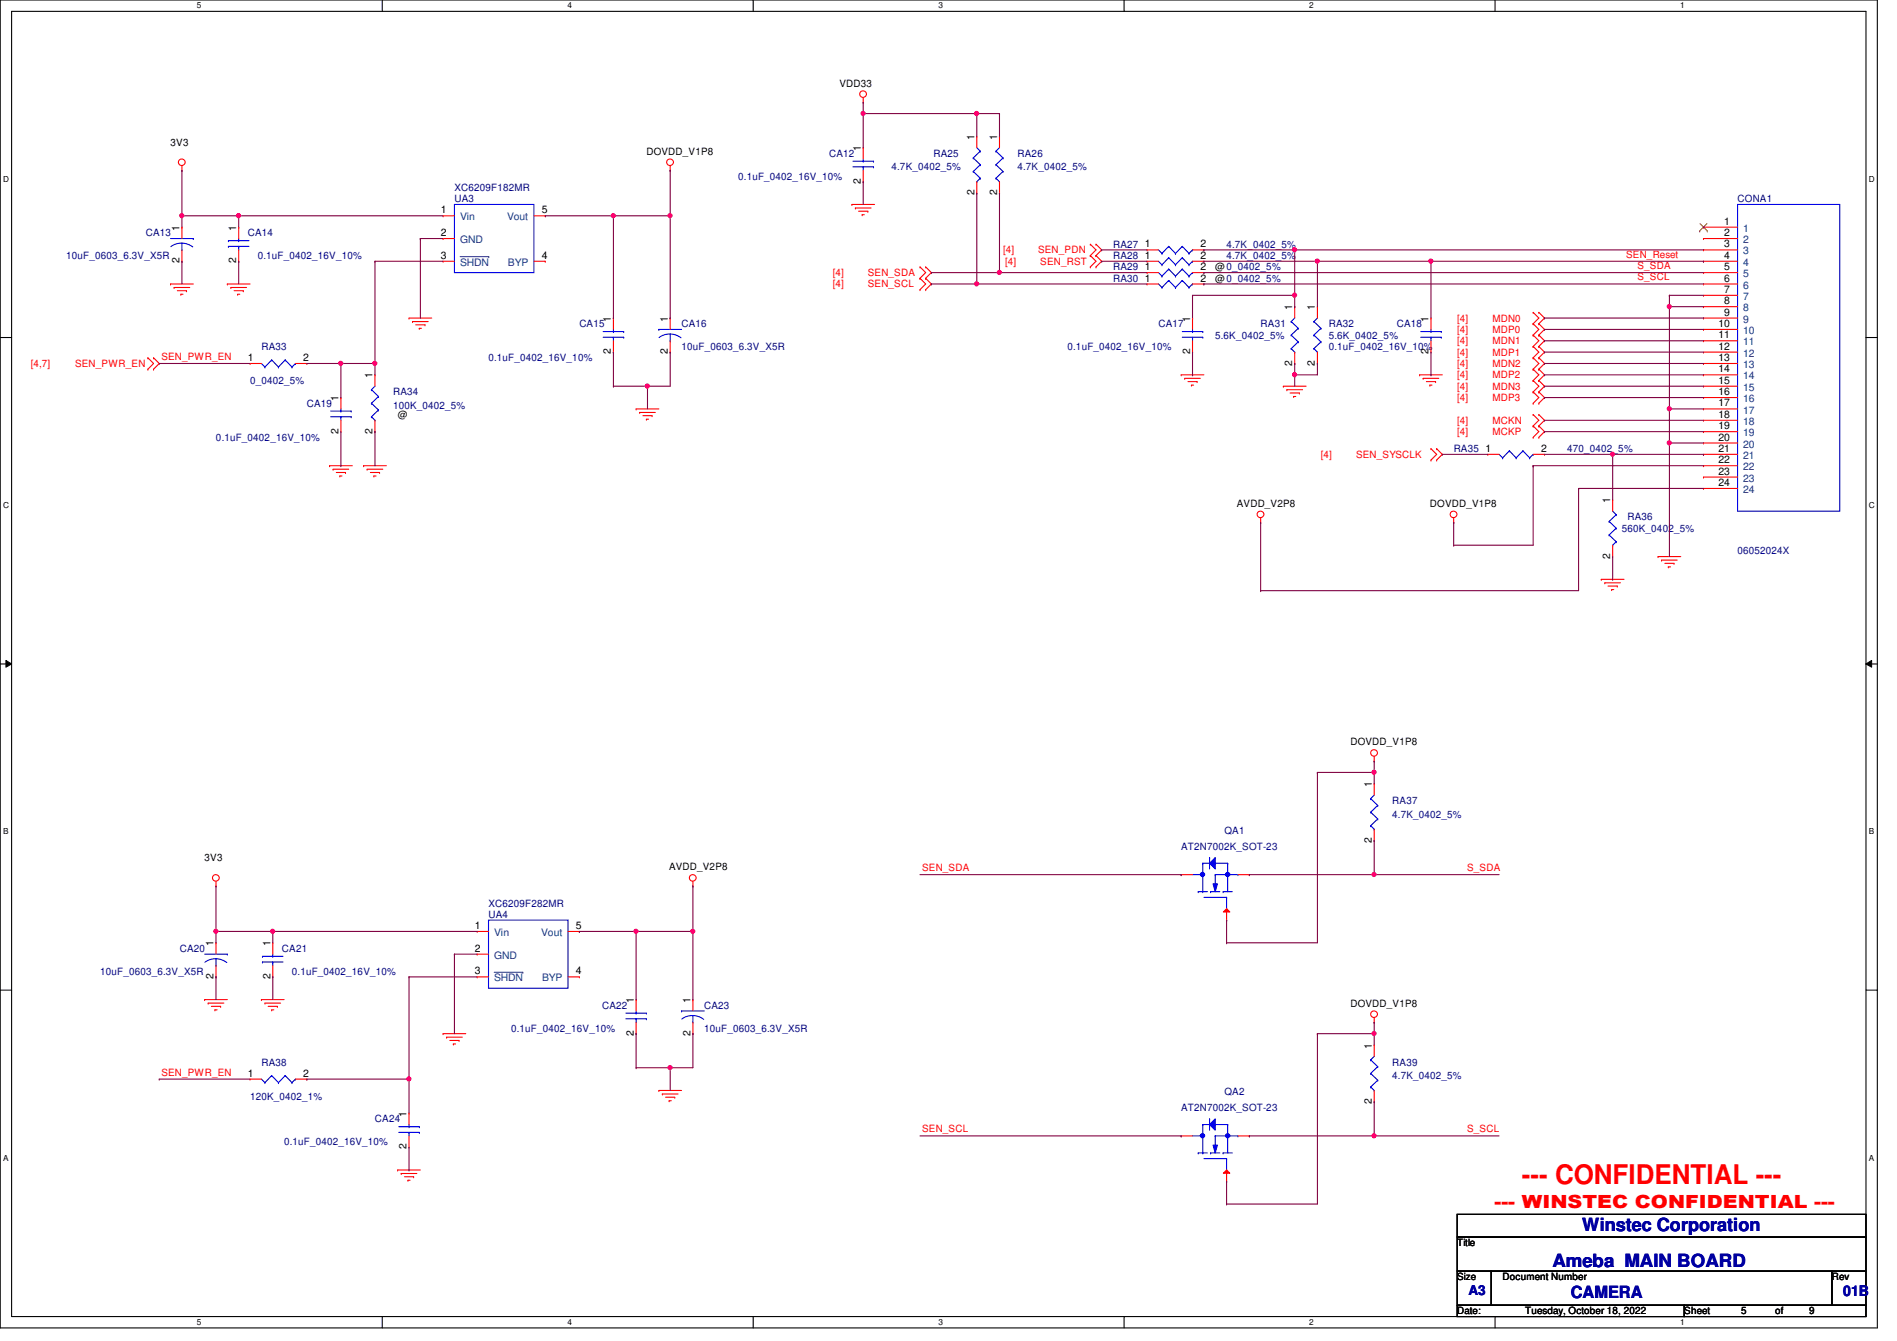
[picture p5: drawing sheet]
<svg xmlns="http://www.w3.org/2000/svg" width="297mm" height="210mm" viewBox="0 0 297 210" stroke-linecap="round" stroke-linejoin="round" font-family="sans-serif">
<path d="M0 0h294v207.9h-294zM1.8 1.8h290.4v204.3h-290.4z" fill="none" stroke="#000" stroke-width=".17"/>
<g fill="#fff">
<path d="M30.8 .2h.7v1.4h-.7z"/>
<path d="M30.8 206.2h.7v1.4h-.7z"/>
</g>
<path d="M59.9 0v1.8M59.9 206.1v1.8" fill="none" stroke="#000" stroke-width=".17"/>
<g fill="#fff">
<path d="M88.9 .2h.6v1.4h-.6z"/>
<path d="M88.9 206.2h.6v1.4h-.6z"/>
</g>
<path d="M117.9 0v1.8M117.9 206.1v1.8" fill="none" stroke="#000" stroke-width=".17"/>
<g fill="#fff">
<path d="M146.9 .2h.7v1.4h-.7z"/>
<path d="M146.9 206.2h.7v1.4h-.7z"/>
</g>
<path d="M176 0v1.8M176 206.1v1.8" fill="none" stroke="#000" stroke-width=".17"/>
<g fill="#fff">
<path d="M205 .2h.7v1.4h-.7z"/>
<path d="M205 206.2h.7v1.4h-.7z"/>
</g>
<path d="M234.1 0v1.8M234.1 206.1v1.8" fill="none" stroke="#000" stroke-width=".17"/>
<g fill="#fff">
<path d="M263.1 .2h.7v1.4h-.7z"/>
<path d="M263.1 206.2h.7v1.4h-.7z"/>
<path d="M.5 27.3h.9v1.4h-.9z"/>
<path d="M292.6 27.3h.9v1.4h-.9z"/>
<path d="M.5 78.4h.9v1.4h-.9z"/>
<path d="M292.6 78.4h.9v1.4h-.9z"/>
</g>
<path d="M0 52.8h1.8M292.2 52.8h1.8" fill="none" stroke="#000" stroke-width=".17"/>
<g fill="#fff">
<path d="M.5 129.5h.8v1.4h-.8z"/>
<path d="M292.6 129.5h.9v1.4h-.9z"/>
</g>
<path d="M0 103.9h1.8M292.2 103.9h1.8" fill="none" stroke="#000" stroke-width=".17"/>
<path d="M.9 103.4l.9 .5-.9 .5zM292.2 103.9l.9-.5v1z" fill="#000"/>
<path d="M.9 103.4l.9 .5-.9 .5zM292.2 103.9l.9-.5v1z" fill="none" stroke="#000" stroke-width=".16"/>
<g fill="#fff">
<path d="M.5 180.5h.8v1.4h-.8z"/>
<path d="M292.6 180.5h.9v1.4h-.9z"/>
</g>
<path d="M0 155h1.8M292.2 155h1.8M228.2 190.1h64v3.5h-64zM228.2 193.6h64v5.4h-64zM228.2 199h5.3v5.3h-5.3zM233.5 199h53.3v5.3h-53.3zM286.8 199h5.4v5.3h-5.4zM228.2 204.3h35.5v1.8h-35.5zM263.7 204.3h28.5v1.8h-28.5z" fill="none" stroke="#000" stroke-width=".17"/>
<g fill="none" stroke="#f00" stroke-width=".17">
<path d="M135.2 16h.1M135.2 15.3v.7M28.5 26.7h.1M28.5 35.6h.1M28.5 26v.7M28.5 35.6v1.7M28.5 39.1v1.8M37.4 35.6h.1M37.4 35.6v1.7M37.4 39.1v1.8M104.9 26.7h.1M104.9 26v.7"/>
<path d="M133.4 32h.1M133.4 32h3.5M133.9 32.6h.1M133.9 32.6h2.5M134.4 33.1h1.5M135 33.6h.1M135 33.6h.3M135.9 33.1h.1M170.7 38.2h.1M170.7 38.2l.9 .9-.9 .9M171.6 38.2h.1M171.6 38.2l.9 .9-.9 .9"/>
<path d="M23.2 57.8h.1M23.2 56h.1M23.2 56l.8 .9-.8 .9M24 56h.1M24 57.8h.1M24 56l.9 .9-.9 .9M26.7 44.4h.1M26.7 44.4h3.6M27.3 45h.1M27.3 45h2.4M27.8 45.5h1.4M28.3 46.1h.1"/>
<path d="M28.3 46.1h.4M28.5 40.9h.1M29.2 45.5h.1M35.6 44.4h.1M35.6 44.4h3.6M36.1 45h.1M36.1 45h2.5M36.7 45.5h1.4M37.2 46.1h.1M37.2 46.1h.3M37.4 40.9h.1M38.1 45.5h.1"/>
<path d="M64 49.8h.1M64 49.8h3.6M64.6 50.3h.1M64.6 50.3h2.5M65.1 50.8h1.4M65.7 51.4h.1M65.7 51.4h.3M66.5 50.8h.1M144.1 43.6h.1M144.1 41.8h.1M144.1 45.3h.1M144.1 41.8l.8 .9-.8 .9"/>
<path d="M144.1 43.6l.8 .8-.8 .9M144.9 41.8h.1M144.9 43.6h.1M144.9 45.3h.1M144.9 41.8l.9 .9-.9 .9M144.9 43.6l.9 .8-.9 .9M170.7 40h.1M170.7 41.8h.1M170.7 40l.9 .9-.9 .9M171.6 40h.1M171.6 41.8h.1M171.6 40l.9 .9-.9 .9"/>
<path d="M179.6 42.7h.1M179.6 42.7h1.8M185 58.7h.1M185 58.7h3.5M185.5 59.2h.1M185.5 59.2h2.5M186 59.7h1.4M186.7 49.8h.1M186.7 55.1h.1M186.7 42.7h1.8M186.7 49.8v1.8M186.7 53.3v1.8"/>
<path d="M187.4 59.7h.1M188.5 42.7h.1M206.3 48h.1M206.3 56.9h.1M206.3 48v1.8M206.3 55.1v1.8M222.3 58.7h.1M222.3 58.7h3.5M222.8 59.2h.1M222.8 59.2h2.5M223.3 59.7h1.5M224.8 59.7h.1"/>
<path d="M240.1 56h.1M240.1 54.2h.1M240.1 52.5h.1M240.1 50.7h.1M240.1 48.9h.1M240.1 59.6h.1M240.1 57.8h.1M240.1 54.2l.9 .9-.9 .9M240.1 52.5l.9 .8-.9 .9M240.1 48.9l.9 .9-.9 .9M240.1 50.7l.9 .9-.9 .9M240.1 57.8l.9 .9-.9 .9"/>
<path d="M240.1 56l.9 .9-.9 .9M240.1 59.6l.9 .9-.9 .8M241 54.2h.1M241 56h.1M241 52.5h.1M241 48.9h.1M241 50.7h.1M241 57.8h.1M241 59.6h.1M241 54.2l.8 .9-.8 .9M241 52.5l.8 .8-.8 .9M241 48.9l.8 .9-.8 .9"/>
<path d="M241 50.7l.8 .9-.8 .9M241 57.8l.8 .9-.8 .9M241 56l.8 .9-.8 .9M241 59.6l.8 .9-.8 .8M51.6 72.9h.1M51.6 72.9h3.6M52.2 73.4h.1M52.2 73.4h2.4M52.7 74h1.4M53.2 74.5h.1M53.2 74.5h.3M54.1 74h.1"/>
<path d="M56.9 72.9h.1M56.9 72.9h3.6M57.5 73.4h.1M57.5 73.4h2.4M58 74h1.4M58.5 74.5h.1M58.5 74.5h.4M59.4 74h.1M99.6 64h.1M99.6 64h3.6M100.2 64.6h.1M100.2 64.6h2.4"/>
<path d="M100.7 65.1h1.4M101.2 65.6h.1M101.2 65.6h.4M102.1 65.1h.1M186.6 60.3h.1M186.6 60.3h.3M201 60.5h.1M201 60.5h3.5M201.5 61h.1M201.5 61h2.5M202 61.5h1.5M202.6 62.1h.1"/>
<path d="M202.6 62.1h.3M203.5 61.5h.1M223.9 60.3h.1M223.9 60.3h.3M224.1 72h.1M224.1 70.2h.1M224.1 70.2l.9 .9-.9 .9M225 70.2h.1M225 72h.1M225 70.2l.8 .9-.8 .9M240.1 68.5h.1M240.1 66.7h.1"/>
<path d="M240.1 64.9h.1M240.1 63.1h.1M240.1 61.3h.1M240.1 66.7l.9 .9-.9 .9M240.1 64.9l.9 .9-.9 .9M240.1 61.3l.9 .9-.9 .9M241 66.7h.1M241 68.5h.1M241 64.9h.1M241 61.3h.1M241 63.1h.1M241 66.7l.8 .9-.8 .9"/>
<path d="M241 64.9l.8 .9-.8 .9M241 61.3l.8 .9-.8 .9M197.4 81.8h.1M197.4 81.1v.7M227.6 81.8h.1M227.6 81.1v.7M250.7 90.7h.1M250.7 90.7h3.6M251.3 91.2h.1M251.3 91.2h2.4M251.8 91.7h1.4M252.3 92.3h.1"/>
<path d="M252.3 92.3h.4M253.2 91.7h.1M259.6 87.1h.1M259.6 87.1h3.6M260.2 87.7h.1M260.2 87.7h2.4M260.7 88.2h1.4M261.2 88.7h.1M261.2 88.7h.4M262.1 88.2h.1M215.2 119.1h.1M215.2 118.4v.7"/>
<path d="M33.8 138.7h.1M33.8 138v.7M108.5 138.7h.1M108.5 138v.7M32 156.5h.1M32 156.5h3.6M32.6 157h.1M32.6 157h2.4M33.1 157.5h1.4M33.7 158.1h.1M33.7 158.1h.3M33.8 147.6h.1"/>
<path d="M33.8 152.9h.1M33.8 147.6v1.8M33.8 151.1v1.8M34.5 157.5h.1M40.9 156.5h.1M40.9 156.5h3.6M41.5 157h.1M41.5 157h2.4M42 157.5h1.4M42.5 158.1h.1M42.5 158.1h.4M43.4 157.5h.1"/>
<path d="M215.2 159.3v.7M69.4 161.8h.1M69.4 161.8h3.5M69.9 162.3h.1M69.9 162.3h2.5M70.4 162.9h1.5M71 163.4h.1M71 163.4h.3M71.9 162.9h.1M103.2 170.7h.1M103.2 170.7h3.5M103.7 171.2h.1"/>
<path d="M103.7 171.2h2.5M104.2 171.7h1.5M104.8 172.3h.1M104.8 172.3h.3M105.7 171.7h.1M215.2 160h.1M62.3 183.1h.1M62.3 183.1h3.5M62.8 183.7h.1M62.8 183.7h2.5M63.3 184.2h1.5M63.9 184.7h.1"/>
<path d="M63.9 184.7h.3M64.8 184.2h.1"/>
<circle cx="135.2" cy="14.7" r=".52"/>
<circle cx="28.5" cy="25.4" r=".52"/>
<circle cx="104.9" cy="25.4" r=".52"/>
<circle cx="197.4" cy="80.5" r=".52"/>
<circle cx="227.6" cy="80.5" r=".52"/>
<circle cx="215.2" cy="117.9" r=".52"/>
<circle cx="33.8" cy="137.4" r=".52"/>
<circle cx="108.5" cy="137.4" r=".52"/>
<circle cx="215.2" cy="158.7" r=".52"/>
</g>
<g fill="none" stroke="#00f" stroke-width=".17">
<path d="M26.7 37.3h3.6M28.5 39.1h.1M28.5 38.1l.7 .1 1 .5M28.5 38.1l-1.1 .1-.6 .4M28.5 38.1v1M30.3 37.3h.1M35.8 38.6h.1M35.8 37.7h.1M35.8 38.6h3.2M35.8 37.7h3.2M37.4 37.7h.1M37.4 38.6h.1"/>
<path d="M37.4 37.3v.4M37.4 38.6v.5M181.4 42.7l.5 .5M181.9 43.2h.1M183 42.1h.1M183 42.1l-1.1 1.1M183 42.1l1.1 1.1M184.1 43.2h.1M185.1 42.1h.1M185.1 42.1l-1 1.1M185.1 42.1l1.1 1.1M185.1 52.8h3.2"/>
<path d="M185.1 51.9h3.2M186.2 43.2h.1M186.7 42.7h.1M186.7 51.9h.1M186.7 52.8h.1M186.7 42.7l-.5 .5M186.7 51.6v.3M186.7 52.8v.5M188.3 52.8h.1M188.3 51.9h.1M205.7 50.3h.1M205.7 52.5h.1"/>
<path d="M205.7 54.6h.1M205.7 50.3l1.1 1.1M205.7 52.5l1.1 1M205.7 54.6l.6 .5M206.3 55.1h.1M206.3 49.8l-.6 .5M206.8 51.4h.1M206.8 53.5h.1M206.8 51.4l-1.1 1.1M206.8 53.5l-1.1 1.1M32 149.4h3.6M33.8 151.1h.1"/>
<path d="M33.8 150.1l.7 .1 1 .5M33.8 150.1l-1.1 .2-.6 .3M33.8 150.1v1M35.6 149.4h.1"/>
</g>
<path d="M189.4 135.1l.9-.9v1.8z" fill="#00f"/>
<g fill="none" stroke="#00f" stroke-width=".17">
<path d="M186.7 136.9h1.6M187.6 139.6h.1M187.6 139.6h1.5M188.3 135.1h.1M188.3 139.6h.1M188.3 136.9h.1M188.3 135.1h1.1M188.3 135.1v4.5M189.4 135.1l.9-.9v1.8zM189.4 134.2h.1M189.4 134.2v1.8M189.6 139.6h.1"/>
<path d="M189.6 139.6h1.4M190.3 135.1h.1M190.3 136.9h.1M190.3 135.1h1.9M190.3 136.9h3.5M190.3 136.9v1.8M191.5 139.6h.1M191.5 139.6h1.5M192.2 135.1h.1M192.2 135.1v4.5M193.8 136.9h.1M188.5 140.5h3.6"/>
<path d="M192.1 140.5h.1M192.1 142.2h.1M192.1 140.5v1.7"/>
</g>
<path d="M189.9 138.3h.7l-.3 1.3z" fill="#00f"/>
<path d="M189.9 138.3h.7l-.3 1.3z" fill="none" stroke="#00f" stroke-width=".17"/>
<circle cx="188.3" cy="136.9" r=".33" fill="#00f"/>
<circle cx="188.3" cy="136.9" r=".33" fill="none" stroke="#00f" stroke-width=".17"/>
<circle cx="192.2" cy="136.9" r=".33" fill="#00f"/>
<circle cx="192.2" cy="136.9" r=".33" fill="none" stroke="#00f" stroke-width=".17"/>
<path d="M185 136.9h.1M185 136.9h1.7" fill="none" stroke="#f00" stroke-width=".17"/>
<path d="M191.6 142.7l.5-.5 .5 .5z" fill="#f00"/>
<g fill="none" stroke="#f00" stroke-width=".17">
<path d="M179.6 39.1h.1M179.6 39.1h1.8M186.7 39.1h1.8M188.5 39.1h.1M96.1 49.8h.1M96.1 55.1h.1M96.1 49.8v1.8M96.1 53.3v1.8M179.6 44.4h.1M179.6 44.4h1.8M186.7 44.4h1.8M188.5 44.4h.1"/>
<path d="M202.7 48h.1M202.7 56.9h.1M202.7 48v1.8M202.7 55.1v1.8M193.8 136.9h1.8M195.6 136.9h.1M42.7 147.6h.1M42.7 152.9h.1M42.7 147.6v1.8M42.7 151.1v1.8M191.6 142.7l.5-.5 .5 .5zM192.1 144h.1"/>
<path d="M192.1 142.2v1.8"/>
</g>
<g fill="none" stroke="#00f" stroke-width=".17">
<path d="M181.4 39.1l.5 .6M181.9 39.7h.1M183 38.6h.1M183 38.6l-1.1 1.1M183 38.6l1.1 1.1M184.1 39.7h.1M185.1 38.6h.1M185.1 38.6l-1 1.1M185.1 38.6l1.1 1.1M186.2 39.7h.1M186.7 39.1h.1M186.7 39.1l-.5 .6"/>
<path d="M94.4 52.8h3.3M94.4 51.9h3.3M96.1 51.9h.1M96.1 52.8h.1M96.1 51.6v.3M96.1 52.8v.5M97.7 52.8h.1M97.7 51.9h.1M181.4 44.4l.5 .6M181.9 45h.1M183 43.9h.1M183 43.9l-1.1 1.1"/>
<path d="M183 43.9l1.1 1.1M184.1 45h.1M185.1 43.9h.1M185.1 43.9l-1 1.1M185.1 43.9l1.1 1.1M186.2 45h.1M186.7 44.4h.1M186.7 44.4l-.5 .6M202.2 50.3h.1M202.2 52.5h.1M202.2 54.6h.1M202.2 50.3l1.1 1.1"/>
<path d="M202.2 52.5l1.1 1M202.2 54.6l.5 .5M202.7 55.1h.1M202.7 49.8l-.5 .5M203.3 51.4h.1M203.3 53.5h.1M203.3 51.4l-1.1 1.1M203.3 53.5l-1.1 1.1M41.1 150.6h.1M41.1 149.7h.1M41.1 150.6h3.2M41.1 149.7h3.2"/>
<path d="M42.7 149.7h.1M42.7 150.6h.1M42.7 149.4v.3M42.7 150.6v.5"/>
</g>
<path d="M189.4 176l.9-.9v1.8z" fill="#00f"/>
<g fill="none" stroke="#00f" stroke-width=".17">
<path d="M186.7 177.8h1.6M188.3 176h.1M188.3 177.8h.1M188.3 176h1.1M188.3 176v4.5M189.4 176l.9-.9v1.8zM189.4 175.1h.1M189.4 175.1v1.8M190.3 176h.1M190.3 177.8h.1M190.3 176h1.9M190.3 177.8h3.5"/>
<path d="M190.3 177.8v1.8M192.2 176h.1M192.2 176v4.5M193.8 177.8h.1M187.6 180.5h.1M187.6 180.5h1.5M188.3 180.5h.1M188.5 181.4h3.6M189.6 180.5h.1M189.6 180.5h1.4M191.5 180.5h.1M191.5 180.5h1.5"/>
<path d="M192.1 181.4h.1M192.1 183.1h.1M192.1 181.4v1.7"/>
</g>
<path d="M189.9 179.2h.7l-.3 1.3z" fill="#00f"/>
<path d="M189.9 179.2h.7l-.3 1.3z" fill="none" stroke="#00f" stroke-width=".17"/>
<circle cx="188.3" cy="177.8" r=".33" fill="#00f"/>
<circle cx="188.3" cy="177.8" r=".33" fill="none" stroke="#00f" stroke-width=".17"/>
<circle cx="192.2" cy="177.8" r=".33" fill="#00f"/>
<circle cx="192.2" cy="177.8" r=".33" fill="none" stroke="#00f" stroke-width=".17"/>
<path d="M185 177.8h.1M185 177.8h1.7" fill="none" stroke="#f00" stroke-width=".17"/>
<path d="M191.6 183.6l.5-.5 .5 .5z" fill="#f00"/>
<g fill="none" stroke="#f00" stroke-width=".17">
<path d="M69.4 33.8h.1M69.4 37.3h.1M69.4 37.3h1.8M69.4 33.8h1.8M83.6 33.8h1.8M85.4 33.8h.1M135.2 23.1h.1M135.2 28.4h.1M135.2 23.1v1.8M135.2 26.7v1.7M152.9 21.3h.1M152.9 30.2h.1"/>
<path d="M152.9 21.3v1.8M152.9 28.4v1.8M156.5 21.3h.1M156.5 30.2h.1M156.5 21.3v1.8M156.5 28.4v1.8M266.7 35.6h.1M266.7 37.3h.1M266.7 39.1h.1M266.7 35.6h5.4M266.7 37.3h5.4M266.7 39.1h5.4"/>
<path d="M39.2 56.9h.1M39.2 56.9h1.7M46.3 56.9h1.7M48 56.9h.1M58.7 58.7h.1M58.7 58.7v1.8M69.4 40.9h.1M69.4 40.9h1.8M83.6 40.9h1.8M85.4 40.9h.1M104.9 49.8h.1M104.9 55.1h.1"/>
<path d="M104.9 49.8v1.8M104.9 53.3v1.8M179.6 40.9h.1M179.6 40.9h1.8M186.7 40.9h1.8M188.5 40.9h.1M224.1 49.8h.1M224.1 55.1h.1M224.1 49.8v1.8M224.1 53.3v1.8M266.7 40.9h.1M266.7 42.7h.1"/>
<path d="M266.7 44.4h.1M266.7 46.2h.1M266.7 48h.1M266.7 49.8h.1M266.7 51.6h.1M266.7 53.3h.1M266.7 55.1h.1M266.7 56.9h.1M266.7 58.7h.1M266.7 40.9h5.4M266.7 42.7h5.4M266.7 44.4h5.4"/>
<path d="M266.7 46.2h5.4M266.7 48h5.4M266.7 49.8h5.4M266.7 51.6h5.4M266.7 53.3h5.4M266.7 55.1h5.4M266.7 56.9h5.4M266.7 58.7h5.4M53.4 62.2h.1M53.4 67.6h.1M53.4 62.2v1.8M53.4 65.8v1.8"/>
<path d="M58.7 67.6h.1M58.7 65.8v1.8M233 71.1h.1M233 71.1h1.7M240.1 71.1h1.7M241.8 71.1h.1M252.5 78.2h.1M252.5 78.2v1.8M266.7 60.5h.1M266.7 62.2h.1M266.7 64h.1M266.7 65.8h.1"/>
<path d="M266.7 67.6h.1M266.7 69.3h.1M266.7 71.1h.1M266.7 72.9h.1M266.7 74.7h.1M266.7 76.5h.1M266.7 71.1h5.4M266.7 60.5h5.4M266.7 62.2h5.4M266.7 64h5.4M266.7 65.8h5.4M266.7 67.6h5.4"/>
<path d="M266.7 69.3h5.4M266.7 72.9h5.4M266.7 74.7h5.4M266.7 76.5h5.4M252.5 87.1h.1M252.5 85.3v1.8M215.2 122.7h.1M215.2 131.6h.1M215.2 122.7v1.8M215.2 129.8v1.8M74.7 145.8h.1M74.7 152.9h.1"/>
<path d="M74.7 149.4h.1M74.7 145.8h1.8M74.7 152.9h1.8M74.7 149.4h1.8M88.9 145.8h1.8M88.9 152.9h1.8M90.7 145.8h.1M90.7 152.9h.1M99.6 156.5h.1M99.6 156.5v1.7M108.5 156.5h.1M108.5 156.5v1.7"/>
<path d="M39.2 168.9h.1M39.2 168.9h1.7M46.3 168.9h1.7M48 168.9h.1M64 174.2h.1M64 179.6h.1M64 174.2v1.8M64 177.8v1.8M99.6 161.8h.1M99.6 160v1.8M108.5 161.8h.1M108.5 160v1.8"/>
<path d="M193.8 177.8h1.8M195.6 177.8h.1M215.2 163.6h.1M215.2 172.5h.1M215.2 163.6v1.8M215.2 170.7v1.8M191.6 183.6l.5-.5 .5 .5zM192.1 184.9h.1M192.1 183.1v1.8"/>
</g>
<g fill="none" stroke="#00f" stroke-width=".17">
<path d="M71.2 32h12.4v10.7h-12.4zM133.6 26.1h3.2M133.6 25.2h3.2M135.2 25.2h.1M135.2 26.1h.1M135.2 24.9v.3M135.2 26.1v.6M136.8 26.1h.1M136.8 25.2h.1M152.4 24.7h.1M152.4 26.8h.1M152.4 24.7l1.1 1.1"/>
<path d="M152.4 26.8l1.1 1.1M152.9 28.4h.1M152.9 23.1l.6 .6M153.5 23.7h.1M153.5 25.8h.1M153.5 27.9h.1M153.5 23.7l-1.1 1M153.5 25.8l-1.1 1M153.5 27.9l-.6 .5M156 23.7h.1M156 25.8h.1M156 27.9h.1"/>
<path d="M156 23.7l1.1 1M156 25.8l1.1 1M156 27.9l.5 .5M156.5 28.4h.1M156.5 23.1l-.5 .6M157.1 24.7h.1M157.1 26.8h.1M157.1 24.7l-1.1 1.1M157.1 26.8l-1.1 1.1M272.1 32h16v48h-16zM40.9 56.9l.6 .5M41.5 57.4h.1"/>
<path d="M42.5 56.3h.1M42.5 56.3l-1 1.1M42.5 56.3l1.1 1.1M43.6 57.4h.1M44.7 56.3h.1M44.7 56.3l-1.1 1.1M44.7 56.3l1 1.1M45.7 57.4h.1M46.3 56.9h.1M46.3 56.9l-.6 .5M103.2 51.6h.1M103.2 51.6h3.5"/>
<path d="M104.9 53.3h.1M104.9 52.3l-1.1 .2-.6 .3M104.9 52.3l.7 .1 1 .5M104.9 52.3v1M181.4 40.9l.5 .5M181.9 41.4h.1M183 40.3h.1M183 40.3l-1.1 1.1M183 40.3l1.1 1.1M184.1 41.4h.1M185.1 40.3h.1M185.1 40.3l-1 1.1"/>
<path d="M185.1 40.3l1.1 1.1M186.2 41.4h.1M186.7 40.9h.1M186.7 40.9l-.5 .5M222.5 52.8h3.2M222.5 51.9h3.2M224.1 51.9h.1M224.1 52.8h.1M224.1 51.6v.3M224.1 52.8v.5M225.7 52.8h.1M225.7 51.9h.1"/>
<path d="M51.8 65.2h3.2M51.8 64.3h3.2M53.4 64.3h.1M53.4 65.2h.1M53.4 64v.3M53.4 65.2v.6M55 65.2h.1M55 64.3h.1M58.2 61h.1M58.2 63.1h.1M58.2 65.2h.1M58.2 61l1.1 1.1"/>
<path d="M58.2 63.1l1.1 1.1M58.2 65.2l.5 .6M58.7 65.8h.1M58.7 60.5l-.5 .5M59.3 62.1h.1M59.3 64.2h.1M59.3 62.1l-1.1 1M59.3 64.2l-1.1 1M234.7 71.1l.6 .6M235.3 71.7h.1M236.3 70.6h.1M236.3 70.6l-1 1.1"/>
<path d="M236.3 70.6l1.1 1.1M237.4 71.7h.1M238.5 70.6h.1M238.5 70.6l-1.1 1.1M238.5 70.6l1 1.1M239.5 71.7h.1M240.1 71.1h.1M240.1 71.1l-.6 .6M252 81.6h.1M252 83.7h.1M252 81.6l1.1 1.1M252 83.7l1.1 1.1"/>
<path d="M252.5 85.3h.1M252.5 80l.6 .6M253.1 80.6h.1M253.1 82.7h.1M253.1 84.8h.1M253.1 80.6l-1.1 1M253.1 82.7l-1.1 1M253.1 84.8l-.6 .5M214.6 125h.1M214.6 127.1h.1M214.6 129.2h.1M214.6 125l1.1 1.1"/>
<path d="M214.6 127.1l1.1 1.1M214.6 129.2l.6 .6M215.2 129.8h.1M215.2 124.5l-.6 .5M215.7 126.1h.1M215.7 128.2h.1M215.7 126.1l-1.1 1M215.7 128.2l-1.1 1M76.5 144h12.4v10.7h-12.4zM98 159.5h3.2M98 158.6h3.2M99.6 158.6h.1"/>
<path d="M99.6 159.5h.1M99.6 158.2v.4M99.6 159.5v.5M101.2 159.5h.1M101.2 158.6h.1M106.7 158.2h.1M106.7 158.2h3.6M108.5 159l-1.1 .2-.6 .3M108.5 159l.7 .1 1 .5M108.5 159v1M40.9 168.9l.6 .6M41.5 169.5h.1"/>
<path d="M42.5 168.4h.1M42.5 168.4l-1 1.1M42.5 168.4l1.1 1.1M43.6 169.5h.1M44.7 168.4h.1M44.7 168.4l-1.1 1.1M44.7 168.4l1 1.1M45.7 169.5h.1M46.3 168.9h.1M46.3 168.9l-.6 .6M62.4 177.2h3.3M62.4 176.4h3.3"/>
<path d="M64 176.4h.1M64 177.2h.1M64 176v.4M64 177.2v.6M65.7 177.2h.1M65.7 176.4h.1M108.5 160h.1M214.6 165.9h.1M214.6 168h.1M214.6 170.1h.1M214.6 165.9l1.1 1.1M214.6 168l1.1 1.1"/>
<path d="M214.6 170.1l.6 .6M215.2 170.7h.1M215.2 165.4l-.6 .5M215.7 167h.1M215.7 169.1h.1M215.7 167l-1.1 1M215.7 169.1l-1.1 1"/>
</g>
<path d="M266.1 36.2h.1M266.2 35l1.1 1.2M267.3 35l-1.2 1.2M267.3 36.2h.1" fill="none" stroke="#7f4000" stroke-width=".16"/>
<path d="M72 40.2h4.5M76.5 40.2h.1M77.4 152.2h4.5M81.9 152.2h.1" fill="none" stroke="#00407f" stroke-width=".16"/>
<g fill="none" stroke="#7f0040" stroke-width=".17">
<path d="M135.2 28.4h.1M135.2 28.4v3.6M24.9 56.9h.1M24.9 56.9h14.3M188.5 42.7h.1M188.5 44.4h.1M188.5 42.7h78.2M188.5 44.4h78.2M241.8 55.1h.1M241.8 53.3h.1M241.8 49.8h.1M241.8 51.6h.1"/>
<path d="M241.8 58.7h.1M241.8 56.9h.1M241.8 56.9h24.9M241.8 55.1h24.9M241.8 53.3h24.9M241.8 49.8h24.9M241.8 51.6h24.9M241.8 58.7h24.9M261.4 46.2h.1M261.4 48h.1M261.4 46.2v17.8M261.4 46.2h5.3"/>
<path d="M261.4 48h5.3M225.8 71.1h.1M225.8 71.1h7.2M241.8 67.6h.1M241.8 65.8h.1M241.8 62.2h.1M241.8 60.5h.1M241.8 67.6h24.9M241.8 65.8h24.9M241.8 62.2h24.9M241.8 60.5h24.9"/>
</g>
<circle cx="261.4" cy="64" r=".32" fill="#f0f"/>
<circle cx="261.4" cy="64" r=".32" fill="none" stroke="#f0f" stroke-width=".17"/>
<circle cx="261.4" cy="48" r=".32" fill="#f0f"/>
<circle cx="261.4" cy="48" r=".32" fill="none" stroke="#f0f" stroke-width=".17"/>
<path d="M261.4 64h.1M261.4 69.3h.1M261.4 64h5.3M261.4 64v23.1M261.4 69.3h5.3" fill="none" stroke="#7f0040" stroke-width=".17"/>
<circle cx="261.4" cy="69.3" r=".32" fill="#f0f"/>
<circle cx="261.4" cy="69.3" r=".32" fill="none" stroke="#f0f" stroke-width=".17"/>
<path d="M145.8 42.7h.1M145.8 42.7h10.7M241.8 71.1h10.7M252.5 71.1h.1" fill="none" stroke="#7f0040" stroke-width=".17"/>
<circle cx="156.5" cy="42.6" r=".32" fill="#f0f"/>
<circle cx="156.5" cy="42.6" r=".32" fill="none" stroke="#f0f" stroke-width=".17"/>
<path d="M145.8 44.4h.1M145.8 44.4h7.1" fill="none" stroke="#7f0040" stroke-width=".17"/>
<circle cx="152.9" cy="44.4" r=".32" fill="#f0f"/>
<circle cx="152.9" cy="44.4" r=".32" fill="none" stroke="#f0f" stroke-width=".17"/>
<g fill="none" stroke="#7f0040" stroke-width=".17">
<path d="M96.1 33.8h.1M96.1 33.8v16M96.1 33.8h8.8v16M172.5 39.1h.1M172.5 39.1h7.1M188.5 39.1h.1M188.5 39.1h14.2M96.1 49.8h.1M96.1 55.1h.1M96.1 55.1v5.4M104.9 49.8h.1M104.9 55.1h.1"/>
<path d="M104.9 55.1v5.4h-8.8M172.5 40.9h.1M172.5 40.9h7.1M188.5 40.9h.1M188.5 40.9h17.8M96.1 60.5h.1M101.4 60.5h.1M101.4 60.5v3.5"/>
</g>
<circle cx="101.4" cy="60.4" r=".32" fill="#f0f"/>
<circle cx="101.4" cy="60.4" r=".32" fill="none" stroke="#f0f" stroke-width=".17"/>
<path d="M85.4 33.8h.1M85.4 33.8h10.7" fill="none" stroke="#7f0040" stroke-width=".17"/>
<circle cx="96" cy="33.8" r=".32" fill="#f0f"/>
<circle cx="96" cy="33.8" r=".32" fill="none" stroke="#f0f" stroke-width=".17"/>
<path d="M104.9 26.7h.1M104.9 26.7v7.1" fill="none" stroke="#7f0040" stroke-width=".17"/>
<circle cx="104.9" cy="33.8" r=".32" fill="#f0f"/>
<circle cx="104.9" cy="33.8" r=".32" fill="none" stroke="#f0f" stroke-width=".17"/>
<path d="M135.2 16h.1M135.2 17.8h.1M135.2 16v1.8M135.2 17.8h17.7" fill="none" stroke="#7f0040" stroke-width=".17"/>
<circle cx="152.9" cy="17.8" r=".32" fill="#f0f"/>
<circle cx="152.9" cy="17.8" r=".32" fill="none" stroke="#f0f" stroke-width=".17"/>
<circle cx="135.1" cy="17.8" r=".32" fill="#f0f"/>
<circle cx="135.1" cy="17.8" r=".32" fill="none" stroke="#f0f" stroke-width=".17"/>
<g fill="none" stroke="#7f0040" stroke-width=".17">
<path d="M135.2 17.8h.1M135.2 17.8v5.3M152.9 17.8h.1M152.9 17.8v3.5M152.9 17.8h3.6M156.5 17.8h.1M156.5 17.8v3.5M28.5 26.7h.1M28.5 26.7v7.1M152.9 30.2h.1M152.9 30.2v14.2M156.5 30.2h.1"/>
<path d="M156.5 30.2v12.5M28.5 40.9h.1M28.5 40.9v3.5M37.4 40.9h.1M37.4 40.9v3.5M152.9 44.4h.1M152.9 44.4h26.7M156.5 42.7h.1M156.5 42.7h23.1"/>
</g>
<circle cx="28.5" cy="33.8" r=".32" fill="#f0f"/>
<circle cx="28.5" cy="33.8" r=".32" fill="none" stroke="#f0f" stroke-width=".17"/>
<path d="M28.5 33.8h.1M28.5 33.8h40.9M28.5 33.8v1.8M37.4 33.8h.1M37.4 33.8v1.8" fill="none" stroke="#7f0040" stroke-width=".17"/>
<circle cx="37.4" cy="33.8" r=".32" fill="#f0f"/>
<circle cx="37.4" cy="33.8" r=".32" fill="none" stroke="#f0f" stroke-width=".17"/>
<path d="M65.8 37.3h.1M65.8 37.3v12.5M65.8 37.3h3.6M58.7 40.9h.1M58.7 56.9h.1M58.7 40.9h10.7M58.7 40.9v16" fill="none" stroke="#7f0040" stroke-width=".17"/>
<circle cx="58.7" cy="56.9" r=".32" fill="#f0f"/>
<circle cx="58.7" cy="56.9" r=".32" fill="none" stroke="#f0f" stroke-width=".17"/>
<path d="M48 56.9h5.4M53.4 56.9h.1M58.7 56.9h.1M58.7 56.9v1.8M58.7 67.6h.1M58.7 67.6v5.3M33.8 138.7h.1M33.8 138.7v7.1M108.5 138.7h.1M108.5 138.7v7.1" fill="none" stroke="#7f0040" stroke-width=".17"/>
<circle cx="108.5" cy="145.8" r=".32" fill="#f0f"/>
<circle cx="108.5" cy="145.8" r=".32" fill="none" stroke="#f0f" stroke-width=".17"/>
<path d="M33.8 145.8h.1M33.8 145.8v1.8M33.8 145.8h8.9" fill="none" stroke="#7f0040" stroke-width=".17"/>
<circle cx="42.7" cy="145.8" r=".32" fill="#f0f"/>
<circle cx="42.7" cy="145.8" r=".32" fill="none" stroke="#f0f" stroke-width=".17"/>
<circle cx="33.8" cy="145.8" r=".32" fill="#f0f"/>
<circle cx="33.8" cy="145.8" r=".32" fill="none" stroke="#f0f" stroke-width=".17"/>
<path d="M42.7 145.8h.1M42.7 145.8v1.8M42.7 145.8h32M90.7 145.8h.1M90.7 145.8h8.9" fill="none" stroke="#7f0040" stroke-width=".17"/>
<circle cx="99.6" cy="145.8" r=".32" fill="#f0f"/>
<circle cx="99.6" cy="145.8" r=".32" fill="none" stroke="#f0f" stroke-width=".17"/>
<g fill="none" stroke="#7f0040" stroke-width=".17">
<path d="M33.8 152.9h.1M33.8 152.9v3.6M42.7 152.9h.1M42.7 152.9v3.6M64 152.9h.1M64 152.9h10.7M64 152.9v16M71.2 149.4h.1M71.2 149.4h3.5M71.2 149.4v12.4M99.6 145.8h.1M99.6 145.8v10.7"/>
<path d="M99.6 145.8h8.9M108.5 145.8h.1M108.5 145.8v10.7M64 168.9h.1"/>
</g>
<circle cx="64" cy="168.9" r=".32" fill="#f0f"/>
<circle cx="64" cy="168.9" r=".32" fill="none" stroke="#f0f" stroke-width=".17"/>
<path d="M99.6 161.8h.1M99.6 167.1h.1M99.6 161.8v5.3M99.6 167.1h5.3M104.9 167.1h.1M104.9 167.1v3.6M108.5 161.8h.1M108.5 161.8v5.3" fill="none" stroke="#7f0040" stroke-width=".17"/>
<circle cx="104.9" cy="167.1" r=".32" fill="#f0f"/>
<circle cx="104.9" cy="167.1" r=".32" fill="none" stroke="#f0f" stroke-width=".17"/>
<g fill="none" stroke="#7f0040" stroke-width=".17">
<path d="M202.7 39.1v7.1M202.7 46.2h.1M240.1 72.9h.1M240.1 72.9h26.6M240.1 72.9v12.4h-12.5M247.2 76.5h.1M247.2 76.5h19.5M247.2 76.5v16h-49.8M197.4 92.5h.1M197.4 81.8h.1M197.4 81.8v10.7M227.6 85.3h.1"/>
<path d="M227.6 81.8h.1M227.6 81.8v3.5M24.9 168.9h.1M24.9 168.9h14.3M48 168.9h.1M48 168.9h16M104.9 167.1h.1M104.9 167.1h3.6"/>
</g>
<circle cx="202.7" cy="46.2" r=".32" fill="#f0f"/>
<circle cx="202.7" cy="46.2" r=".32" fill="none" stroke="#f0f" stroke-width=".17"/>
<path d="M202.7 39.1h.1M202.7 39.1h64" fill="none" stroke="#7f0040" stroke-width=".17"/>
<circle cx="202.7" cy="39.1" r=".32" fill="#f0f"/>
<circle cx="202.7" cy="39.1" r=".32" fill="none" stroke="#f0f" stroke-width=".17"/>
<path d="M206.3 40.9h.1M206.3 40.9v7.1M206.3 40.9h17.8M224.1 40.9h.1" fill="none" stroke="#7f0040" stroke-width=".17"/>
<circle cx="206.3" cy="40.9" r=".32" fill="#f0f"/>
<circle cx="206.3" cy="40.9" r=".32" fill="none" stroke="#f0f" stroke-width=".17"/>
<circle cx="224" cy="40.9" r=".32" fill="#f0f"/>
<circle cx="224" cy="40.9" r=".32" fill="none" stroke="#f0f" stroke-width=".17"/>
<path d="M202.7 56.9h.1M202.7 58.7h.1M202.7 56.9v1.8M206.3 56.9h.1M206.3 56.9v1.8h-3.6" fill="none" stroke="#7f0040" stroke-width=".17"/>
<circle cx="202.7" cy="58.6" r=".32" fill="#f0f"/>
<circle cx="202.7" cy="58.6" r=".32" fill="none" stroke="#f0f" stroke-width=".17"/>
<g fill="none" stroke="#7f0040" stroke-width=".17">
<path d="M202.7 58.7h.1M202.7 58.7v1.8M215.2 119.1h.1M215.2 119.1v3.6M195.6 136.9h.1M206.3 120.9h.1M206.3 120.9v26.7h-14.2M206.3 120.9h8.9M215.2 131.6h.1M215.2 120.9h.1M215.2 131.6v5.3h-19.6M192.1 144h.1"/>
<path d="M192.1 147.6h.1M192.1 144v3.6"/>
</g>
<circle cx="215.2" cy="120.9" r=".32" fill="#f0f"/>
<circle cx="215.2" cy="120.9" r=".32" fill="none" stroke="#f0f" stroke-width=".17"/>
<path d="M215.2 136.9h.1M215.2 136.9h19.5" fill="none" stroke="#7f0040" stroke-width=".17"/>
<circle cx="215.2" cy="136.9" r=".32" fill="#f0f"/>
<circle cx="215.2" cy="136.9" r=".32" fill="none" stroke="#f0f" stroke-width=".17"/>
<path d="M144.1 136.9h40.9M185 136.9h.1M206.3 161.8h.1M215.2 160h.1M215.2 160v1.8h-8.9" fill="none" stroke="#7f0040" stroke-width=".17"/>
<circle cx="215.2" cy="161.8" r=".32" fill="#f0f"/>
<circle cx="215.2" cy="161.8" r=".32" fill="none" stroke="#f0f" stroke-width=".17"/>
<path d="M144.1 177.8h40.9M185 177.8h.1M195.6 177.8h.1M195.6 177.8h39.1M206.3 161.8h.1M206.3 161.8v26.7M215.2 161.8h.1M215.2 172.5h.1M215.2 177.8h.1M215.2 161.8v1.8M215.2 172.5v5.3" fill="none" stroke="#7f0040" stroke-width=".17"/>
<circle cx="215.2" cy="177.8" r=".32" fill="#f0f"/>
<circle cx="215.2" cy="177.8" r=".32" fill="none" stroke="#f0f" stroke-width=".17"/>
<path d="M252.5 71.1h.1M252.5 71.1v7.1M252.5 71.1h14.2M266.7 71.1h.1M252.5 90.7h.1M252.5 87.1v3.6M192.1 184.9h.1M192.1 188.5h.1M192.1 184.9v3.6M192.1 188.5h14.2" fill="none" stroke="#7f0040" stroke-width=".17"/>
<circle cx="252.5" cy="71.1" r=".32" fill="#f0f"/>
<circle cx="252.5" cy="71.1" r=".32" fill="none" stroke="#f0f" stroke-width=".17"/>
<g fill="none" stroke="#7f0040" stroke-width=".17">
<path d="M53.4 56.9h.1M53.4 56.9v5.3M53.4 56.9h5.3M58.7 56.9h.1M186.7 58.7h.1M186.7 46.2h.1M186.7 46.2v3.6M186.7 55.1v3.6M186.7 46.2h16M202.7 46.2h.1M202.7 48h.1M202.7 46.2v1.8"/>
<path d="M224.1 58.7h.1M224.1 40.9h.1M224.1 40.9v8.9M224.1 55.1v3.6M224.1 40.9h42.6M266.7 40.9h.1M53.4 72.9h.1M53.4 67.6v5.3"/>
</g>
<circle cx="53.4" cy="56.9" r=".32" fill="#f0f"/>
<circle cx="53.4" cy="56.9" r=".32" fill="none" stroke="#f0f" stroke-width=".17"/>
<path d="M64 168.9h.1M64 168.9v5.3M64 179.6v3.5M64 183.1h.1" fill="none" stroke="#7f0040" stroke-width=".17"/>
<circle cx="261.4" cy="64" r=".32" fill="#f0f"/>
<circle cx="261.4" cy="64" r=".32" fill="none" stroke="#f0f" stroke-width=".17"/>
<circle cx="261.4" cy="48" r=".32" fill="#f0f"/>
<circle cx="261.4" cy="48" r=".32" fill="none" stroke="#f0f" stroke-width=".17"/>
<circle cx="261.4" cy="69.3" r=".32" fill="#f0f"/>
<circle cx="261.4" cy="69.3" r=".32" fill="none" stroke="#f0f" stroke-width=".17"/>
<circle cx="156.5" cy="42.6" r=".32" fill="#f0f"/>
<circle cx="156.5" cy="42.6" r=".32" fill="none" stroke="#f0f" stroke-width=".17"/>
<circle cx="152.9" cy="44.4" r=".32" fill="#f0f"/>
<circle cx="152.9" cy="44.4" r=".32" fill="none" stroke="#f0f" stroke-width=".17"/>
<circle cx="101.4" cy="60.4" r=".32" fill="#f0f"/>
<circle cx="101.4" cy="60.4" r=".32" fill="none" stroke="#f0f" stroke-width=".17"/>
<circle cx="96" cy="33.8" r=".32" fill="#f0f"/>
<circle cx="96" cy="33.8" r=".32" fill="none" stroke="#f0f" stroke-width=".17"/>
<circle cx="104.9" cy="33.8" r=".32" fill="#f0f"/>
<circle cx="104.9" cy="33.8" r=".32" fill="none" stroke="#f0f" stroke-width=".17"/>
<circle cx="152.9" cy="17.8" r=".32" fill="#f0f"/>
<circle cx="152.9" cy="17.8" r=".32" fill="none" stroke="#f0f" stroke-width=".17"/>
<circle cx="135.1" cy="17.8" r=".32" fill="#f0f"/>
<circle cx="135.1" cy="17.8" r=".32" fill="none" stroke="#f0f" stroke-width=".17"/>
<circle cx="28.5" cy="33.8" r=".32" fill="#f0f"/>
<circle cx="28.5" cy="33.8" r=".32" fill="none" stroke="#f0f" stroke-width=".17"/>
<circle cx="37.4" cy="33.8" r=".32" fill="#f0f"/>
<circle cx="37.4" cy="33.8" r=".32" fill="none" stroke="#f0f" stroke-width=".17"/>
<circle cx="58.7" cy="56.9" r=".32" fill="#f0f"/>
<circle cx="58.7" cy="56.9" r=".32" fill="none" stroke="#f0f" stroke-width=".17"/>
<circle cx="108.5" cy="145.8" r=".32" fill="#f0f"/>
<circle cx="108.5" cy="145.8" r=".32" fill="none" stroke="#f0f" stroke-width=".17"/>
<circle cx="42.7" cy="145.8" r=".32" fill="#f0f"/>
<circle cx="42.7" cy="145.8" r=".32" fill="none" stroke="#f0f" stroke-width=".17"/>
<circle cx="33.8" cy="145.8" r=".32" fill="#f0f"/>
<circle cx="33.8" cy="145.8" r=".32" fill="none" stroke="#f0f" stroke-width=".17"/>
<circle cx="99.6" cy="145.8" r=".32" fill="#f0f"/>
<circle cx="99.6" cy="145.8" r=".32" fill="none" stroke="#f0f" stroke-width=".17"/>
<circle cx="64" cy="168.9" r=".32" fill="#f0f"/>
<circle cx="64" cy="168.9" r=".32" fill="none" stroke="#f0f" stroke-width=".17"/>
<circle cx="104.9" cy="167.1" r=".32" fill="#f0f"/>
<circle cx="104.9" cy="167.1" r=".32" fill="none" stroke="#f0f" stroke-width=".17"/>
<circle cx="202.7" cy="46.2" r=".32" fill="#f0f"/>
<circle cx="202.7" cy="46.2" r=".32" fill="none" stroke="#f0f" stroke-width=".17"/>
<circle cx="202.7" cy="39.1" r=".32" fill="#f0f"/>
<circle cx="202.7" cy="39.1" r=".32" fill="none" stroke="#f0f" stroke-width=".17"/>
<circle cx="206.3" cy="40.9" r=".32" fill="#f0f"/>
<circle cx="206.3" cy="40.9" r=".32" fill="none" stroke="#f0f" stroke-width=".17"/>
<circle cx="224" cy="40.9" r=".32" fill="#f0f"/>
<circle cx="224" cy="40.9" r=".32" fill="none" stroke="#f0f" stroke-width=".17"/>
<circle cx="202.7" cy="58.6" r=".32" fill="#f0f"/>
<circle cx="202.7" cy="58.6" r=".32" fill="none" stroke="#f0f" stroke-width=".17"/>
<circle cx="215.2" cy="120.9" r=".32" fill="#f0f"/>
<circle cx="215.2" cy="120.9" r=".32" fill="none" stroke="#f0f" stroke-width=".17"/>
<circle cx="215.2" cy="136.9" r=".32" fill="#f0f"/>
<circle cx="215.2" cy="136.9" r=".32" fill="none" stroke="#f0f" stroke-width=".17"/>
<circle cx="215.2" cy="161.8" r=".32" fill="#f0f"/>
<circle cx="215.2" cy="161.8" r=".32" fill="none" stroke="#f0f" stroke-width=".17"/>
<circle cx="215.2" cy="177.8" r=".32" fill="#f0f"/>
<circle cx="215.2" cy="177.8" r=".32" fill="none" stroke="#f0f" stroke-width=".17"/>
<circle cx="252.5" cy="71.1" r=".32" fill="#f0f"/>
<circle cx="252.5" cy="71.1" r=".32" fill="none" stroke="#f0f" stroke-width=".17"/>
<circle cx="53.4" cy="56.9" r=".32" fill="#f0f"/>
<circle cx="53.4" cy="56.9" r=".32" fill="none" stroke="#f0f" stroke-width=".17"/>
<text font-size="4.2" fill="#f00" x="238.3" y="185.3">--- CONFIDENTIAL ---</text>
<text font-size="2.8" fill="#f00" x="234" y="189.1">--- WINSTEC CONFIDENTIAL ---</text>
<g font-size="2.8" fill="#0000a0">
<text x="247.7" y="192.7">Winstec Corporation</text>
<text x="243.1" y="198.4">Ameba MAIN BOARD</text>
</g>
<text font-size="2.6" fill="#0000a0" x="246" y="203.2">CAMERA</text>
<text font-size="2.3" fill="#0000a0" x="288.6" y="202.9">01B</text>
<text font-size="2.1" fill="#0000a0" x="230" y="202.7">A3</text>
<g font-size="1.6">
<text x="131.4" y="13.5">VDD33</text>
<text x="26.7" y="22.8">3V3</text>
<text x="134.8" y="23.7" transform="rotate(-90 134.8 23.7)">1</text>
<text x="152.6" y="21.9" transform="rotate(-90 152.6 21.9)">1</text>
<text x="156.1" y="21.9" transform="rotate(-90 156.1 21.9)">1</text>
<text x="101.2" y="24.2">DOVDD_V1P8</text>
<text x="134.8" y="28.8" transform="rotate(-90 134.8 28.8)">2</text>
<text x="69" y="33.4">1</text>
<text x="84.8" y="33.4">5</text>
<text x="152.6" y="30.6" transform="rotate(-90 152.6 30.6)">2</text>
<text x="156.1" y="30.6" transform="rotate(-90 156.1 30.6)">2</text>
<text x="270" y="35.2">1</text>
<text x="28.1" y="41.2" transform="rotate(-90 28.1 41.2)">2</text>
<text x="28.1" y="36.1" transform="rotate(-90 28.1 36.1)">1</text>
<text x="37" y="41.2" transform="rotate(-90 37 41.2)">2</text>
<text x="37" y="36.1" transform="rotate(-90 37 36.1)">1</text>
<text x="69" y="40.5">3</text>
<text x="69" y="37">2</text>
<text x="84.8" y="40.5">4</text>
<text x="179.3" y="38.7">1</text>
<text x="179.3" y="40.5">1</text>
<text x="188" y="38.7">2</text>
<text x="188" y="40.5">2</text>
<text x="270" y="37">2</text>
<text x="270" y="38.7">3</text>
<text x="270" y="40.5">4</text>
<text x="179.3" y="42.3">1</text>
<text x="179.3" y="44.1">1</text>
<text x="188" y="42.3">2</text>
<text x="188" y="44.1">2</text>
<text x="190.3" y="42.3">@0_0402_5%</text>
<text x="190.3" y="44.1">@0_0402_5%</text>
<text x="270" y="42.3">5</text>
<text x="270" y="44.1">6</text>
<text x="270" y="45.8">7</text>
<text x="270" y="47.6">8</text>
<text x="95.7" y="50.3" transform="rotate(-90 95.7 50.3)">1</text>
<text x="104.6" y="50.3" transform="rotate(-90 104.6 50.3)">1</text>
<text x="186.3" y="50.3" transform="rotate(-90 186.3 50.3)">1</text>
<text x="202.4" y="48.6" transform="rotate(-90 202.4 48.6)">1</text>
<text x="205.9" y="48.6" transform="rotate(-90 205.9 48.6)">1</text>
<text x="223.7" y="50.3" transform="rotate(-90 223.7 50.3)">1</text>
<text x="269.1" y="51.2">10</text>
<text x="269.1" y="53">11</text>
<text x="270" y="49.4">9</text>
<text x="38.8" y="56.5">1</text>
<text x="47.5" y="56.5">2</text>
<text x="58.3" y="59.2" transform="rotate(-90 58.3 59.2)">1</text>
<text x="95.7" y="55.5" transform="rotate(-90 95.7 55.5)">2</text>
<text x="104.6" y="55.5" transform="rotate(-90 104.6 55.5)">2</text>
<text x="186.3" y="55.5" transform="rotate(-90 186.3 55.5)">2</text>
<text x="202.4" y="57.2" transform="rotate(-90 202.4 57.2)">2</text>
<text x="205.9" y="57.2" transform="rotate(-90 205.9 57.2)">2</text>
<text x="223.7" y="55.5" transform="rotate(-90 223.7 55.5)">2</text>
<text x="269.1" y="54.7">12</text>
<text x="269.1" y="56.5">13</text>
<text x="269.1" y="58.3">14</text>
<text x="53" y="62.8" transform="rotate(-90 53 62.8)">1</text>
<text x="62.3" y="65.4">@</text>
<text x="269.1" y="60.1">15</text>
<text x="269.1" y="61.8">16</text>
<text x="269.1" y="63.6">17</text>
<text x="269.1" y="65.4">18</text>
<text x="53" y="67.9" transform="rotate(-90 53 67.9)">2</text>
<text x="58.3" y="67.9" transform="rotate(-90 58.3 67.9)">2</text>
<text x="232.6" y="70.7">1</text>
<text x="241.3" y="70.7">2</text>
<text x="269.1" y="67.2">19</text>
<text x="269.1" y="69">20</text>
<text x="269.1" y="70.7">21</text>
<text x="269.1" y="72.5">22</text>
<text x="269.1" y="74.3">23</text>
<text x="269.1" y="76.1">24</text>
<text x="193.7" y="79.3">AVDD_V2P8</text>
<text x="223.9" y="79.3">DOVDD_V1P8</text>
<text x="252.1" y="78.8" transform="rotate(-90 252.1 78.8)">1</text>
<text x="252.1" y="87.5" transform="rotate(-90 252.1 87.5)">2</text>
<text x="211.5" y="116.7">DOVDD_V1P8</text>
<text x="214.8" y="123.2" transform="rotate(-90 214.8 123.2)">1</text>
<text x="214.8" y="131.9" transform="rotate(-90 214.8 131.9)">2</text>
<text x="32" y="134.8">3V3</text>
<text x="104.8" y="136.2">AVDD_V2P8</text>
<text x="33.4" y="148.1" transform="rotate(-90 33.4 148.1)">1</text>
<text x="42.3" y="148.1" transform="rotate(-90 42.3 148.1)">1</text>
<text x="74.4" y="145.4">1</text>
<text x="74.4" y="149">2</text>
<text x="90.2" y="145.4">5</text>
<text x="33.4" y="153.2" transform="rotate(-90 33.4 153.2)">2</text>
<text x="42.3" y="153.2" transform="rotate(-90 42.3 153.2)">2</text>
<text x="74.4" y="152.5">3</text>
<text x="90.2" y="152.5">4</text>
<text x="99.2" y="157" transform="rotate(-90 99.2 157)">1</text>
<text x="108.1" y="157" transform="rotate(-90 108.1 157)">1</text>
<text x="211.5" y="157.6">DOVDD_V1P8</text>
<text x="99.2" y="162.1" transform="rotate(-90 99.2 162.1)">2</text>
<text x="108.1" y="162.1" transform="rotate(-90 108.1 162.1)">2</text>
<text x="214.8" y="164.1" transform="rotate(-90 214.8 164.1)">1</text>
<text x="38.8" y="168.5">1</text>
<text x="47.5" y="168.5">2</text>
<text x="214.8" y="172.8" transform="rotate(-90 214.8 172.8)">2</text>
<text x="63.7" y="179.9" transform="rotate(-90 63.7 179.9)">2</text>
<text x="63.7" y="174.8" transform="rotate(-90 63.7 174.8)">1</text>
<text x="228.2" y="195.1">Title</text>
<text x="228.2" y="200.4">Size</text>
<text x="235.3" y="200.4">Document Number</text>
<text x="286.8" y="200.4">Rev</text>
<text x="228.2" y="205.7">Date:</text>
<text x="238.8" y="205.7">Tuesday, October 18, 2022</text>
<text x="263.7" y="205.7">Sheet</text>
<text x="272.6" y="205.7">5</text>
<text x="278" y="205.7">of</text>
<text x="283.3" y="205.7">9</text>
</g>
<g font-size="1.6" fill="#00007f">
<text x="71.2" y="29.9">XC6209F182MR</text>
<text x="115.6" y="28.1">0.1uF_0402_16V_10%</text>
<text x="129.8" y="24.6">CA12</text>
<text x="139.6" y="26.7">4.7K_0402_5%</text>
<text x="146.2" y="24.6">RA25</text>
<text x="159.3" y="24.6">RA26</text>
<text x="159.3" y="26.7">4.7K_0402_5%</text>
<text x="71.2" y="31.7">UA3</text>
<text x="272.1" y="31.7">CONA1</text>
<text x="10.4" y="40.6">10uF_0603_6.3V_X5R</text>
<text x="22.8" y="37">CA13</text>
<text x="38.8" y="37">CA14</text>
<text x="40.4" y="40.6">0.1uF_0402_16V_10%</text>
<text x="174.3" y="38.8">RA27</text>
<text x="174.3" y="40.6">RA28</text>
<text x="192.1" y="38.8">4.7K_0402_5%</text>
<text x="192.1" y="40.6">4.7K_0402_5%</text>
<text x="174.3" y="42.3">RA29</text>
<text x="174.3" y="44.1">RA30</text>
<text x="90.7" y="51.2">CA15</text>
<text x="106.7" y="51.2">CA16</text>
<text x="181.4" y="51.2">CA17</text>
<text x="190.3" y="53">5.6K_0402_5%</text>
<text x="197.4" y="51.2">RA31</text>
<text x="208.1" y="51.2">RA32</text>
<text x="208.1" y="53">5.6K_0402_5%</text>
<text x="218.7" y="51.2">CA18</text>
<text x="40.9" y="54.8">RA33</text>
<text x="76.5" y="56.6">0.1uF_0402_16V_10%</text>
<text x="106.7" y="54.8">10uF_0603_6.3V_X5R</text>
<text x="167.2" y="54.8">0.1uF_0402_16V_10%</text>
<text x="208.1" y="54.8">0.1uF_0402_16V_10%</text>
<text x="39.2" y="60.1">0_0402_5%</text>
<text x="48" y="63.7">CA19</text>
<text x="61.5" y="61.9">RA34</text>
<text x="61.5" y="64">100K_0402_5%</text>
<text x="33.8" y="69">0.1uF_0402_16V_10%</text>
<text x="227.6" y="70.8">RA35</text>
<text x="245.4" y="70.8">470_0402_5%</text>
<text x="254" y="83.2">560K_0402_5%</text>
<text x="254.8" y="81.4">RA36</text>
<text x="272.1" y="86.8">06052024X</text>
<text x="218" y="125.9">RA37</text>
<text x="191.7" y="130.5">QA1</text>
<text x="218" y="128">4.7K_0402_5%</text>
<text x="185" y="133">AT2N7002K_SOT-23</text>
<text x="76.5" y="143.7">UA4</text>
<text x="76.5" y="141.9">XC6209F282MR</text>
<text x="28.1" y="149">CA20</text>
<text x="44.2" y="149">CA21</text>
<text x="15.7" y="152.6">10uF_0603_6.3V_X5R</text>
<text x="45.7" y="152.6">0.1uF_0402_16V_10%</text>
<text x="80" y="161.5">0.1uF_0402_16V_10%</text>
<text x="94.3" y="157.9">CA22</text>
<text x="110.3" y="157.9">CA23</text>
<text x="110.3" y="161.5">10uF_0603_6.3V_X5R</text>
<text x="40.9" y="166.8">RA38</text>
<text x="218" y="166.8">RA39</text>
<text x="39.2" y="172.1">120K_0402_1%</text>
<text x="185" y="173.9">AT2N7002K_SOT-23</text>
<text x="191.7" y="171.4">QA2</text>
<text x="218" y="168.9">4.7K_0402_5%</text>
<text x="44.5" y="179.2">0.1uF_0402_16V_10%</text>
<text x="58.7" y="175.7">CA24</text>
</g>
<g font-size="1.6" fill="#00407f">
<text x="72" y="34.5">Vin</text>
<text x="79.4" y="34.5">Vout</text>
<text x="72" y="41.6">SHDN</text>
<text x="72" y="38.1">GND</text>
<text x="79.5" y="41.6">BYP</text>
<text x="273" y="36.3">1</text>
<text x="273" y="38.1">2</text>
<text x="273" y="39.8">3</text>
<text x="273" y="41.6">4</text>
<text x="273" y="43.4">5</text>
<text x="273" y="45.2">6</text>
<text x="273" y="46.9">7</text>
<text x="273" y="48.7">8</text>
<text x="273" y="50.5">9</text>
<text x="273" y="52.3">10</text>
<text x="273" y="54.1">11</text>
<text x="273" y="55.8">12</text>
<text x="273" y="57.6">13</text>
<text x="273" y="59.4">14</text>
<text x="273" y="61.2">15</text>
<text x="273" y="62.9">16</text>
<text x="273" y="64.7">17</text>
<text x="273" y="66.5">18</text>
<text x="273" y="68.3">19</text>
<text x="273" y="70.1">20</text>
<text x="273" y="71.8">21</text>
<text x="273" y="73.6">22</text>
<text x="273" y="75.4">23</text>
<text x="273" y="77.2">24</text>
<text x="77.4" y="146.5">Vin</text>
<text x="84.7" y="146.5">Vout</text>
<text x="77.4" y="153.6">SHDN</text>
<text x="77.4" y="150.1">GND</text>
<text x="84.9" y="153.6">BYP</text>
</g>
<g font-size="1.6" fill="#f00">
<text x="157.1" y="39.7">[4]</text>
<text x="157.4" y="41.4">[4]</text>
<text x="162.6" y="39.7">SEN_PDN</text>
<text x="162.9" y="41.4">SEN_RST</text>
<text x="254.6" y="40.3">SEN_Reset</text>
<text x="130.4" y="43.2">[4]</text>
<text x="130.4" y="45">[4]</text>
<text x="135.9" y="43.2">SEN_SDA</text>
<text x="135.9" y="45">SEN_SCL</text>
<text x="256.4" y="42.1">S_SDA</text>
<text x="256.4" y="43.9">S_SCL</text>
<text x="228.2" y="53.9">[4]</text>
<text x="228.2" y="50.3">[4]</text>
<text x="228.2" y="52.1">[4]</text>
<text x="233.7" y="53.9">MDN1</text>
<text x="233.7" y="50.3">MDN0</text>
<text x="233.7" y="52.1">MDP0</text>
<text x="4.8" y="57.4">[4,7]</text>
<text x="11.8" y="57.4">SEN_PWR_EN</text>
<text x="25.3" y="56.3">SEN_PWR_EN</text>
<text x="228.2" y="55.7">[4]</text>
<text x="228.2" y="59.2">[4]</text>
<text x="228.2" y="57.4">[4]</text>
<text x="233.7" y="55.7">MDP1</text>
<text x="233.7" y="59.2">MDP2</text>
<text x="233.7" y="57.4">MDN2</text>
<text x="228.2" y="62.8">[4]</text>
<text x="228.2" y="61">[4]</text>
<text x="233.7" y="62.8">MDP3</text>
<text x="233.7" y="61">MDN3</text>
<text x="206.8" y="71.7">[4]</text>
<text x="212.3" y="71.7">SEN_SYSCLK</text>
<text x="228.2" y="68.1">[4]</text>
<text x="228.2" y="66.3">[4]</text>
<text x="233.7" y="68.1">MCKP</text>
<text x="233.7" y="66.3">MCKN</text>
<text x="144.4" y="136.4">SEN_SDA</text>
<text x="229.7" y="136.4">S_SDA</text>
<text x="25.3" y="168.4">SEN_PWR_EN</text>
<text x="144.4" y="177.2">SEN_SCL</text>
<text x="229.7" y="177.2">S_SCL</text>
</g>
<g font-size="1.3">
<text x="30.8" y="1.3">5</text>
<text x="88.9" y="1.3">4</text>
<text x="146.9" y="1.3">3</text>
<text x="205" y="1.3">2</text>
<text x="263.1" y="1.3">1</text>
<text x=".5" y="28.4">D</text>
<text x="292.6" y="28.4">D</text>
<text x=".5" y="79.5">C</text>
<text x="292.6" y="79.5">C</text>
<text x=".5" y="130.6">B</text>
<text x="292.6" y="130.6">B</text>
<text x=".5" y="181.7">A</text>
<text x="292.6" y="181.7">A</text>
<text x="30.8" y="207.4">5</text>
<text x="88.9" y="207.4">4</text>
<text x="146.9" y="207.4">3</text>
<text x="205" y="207.4">2</text>
<text x="263.1" y="207.4">1</text>
</g>
</svg>
